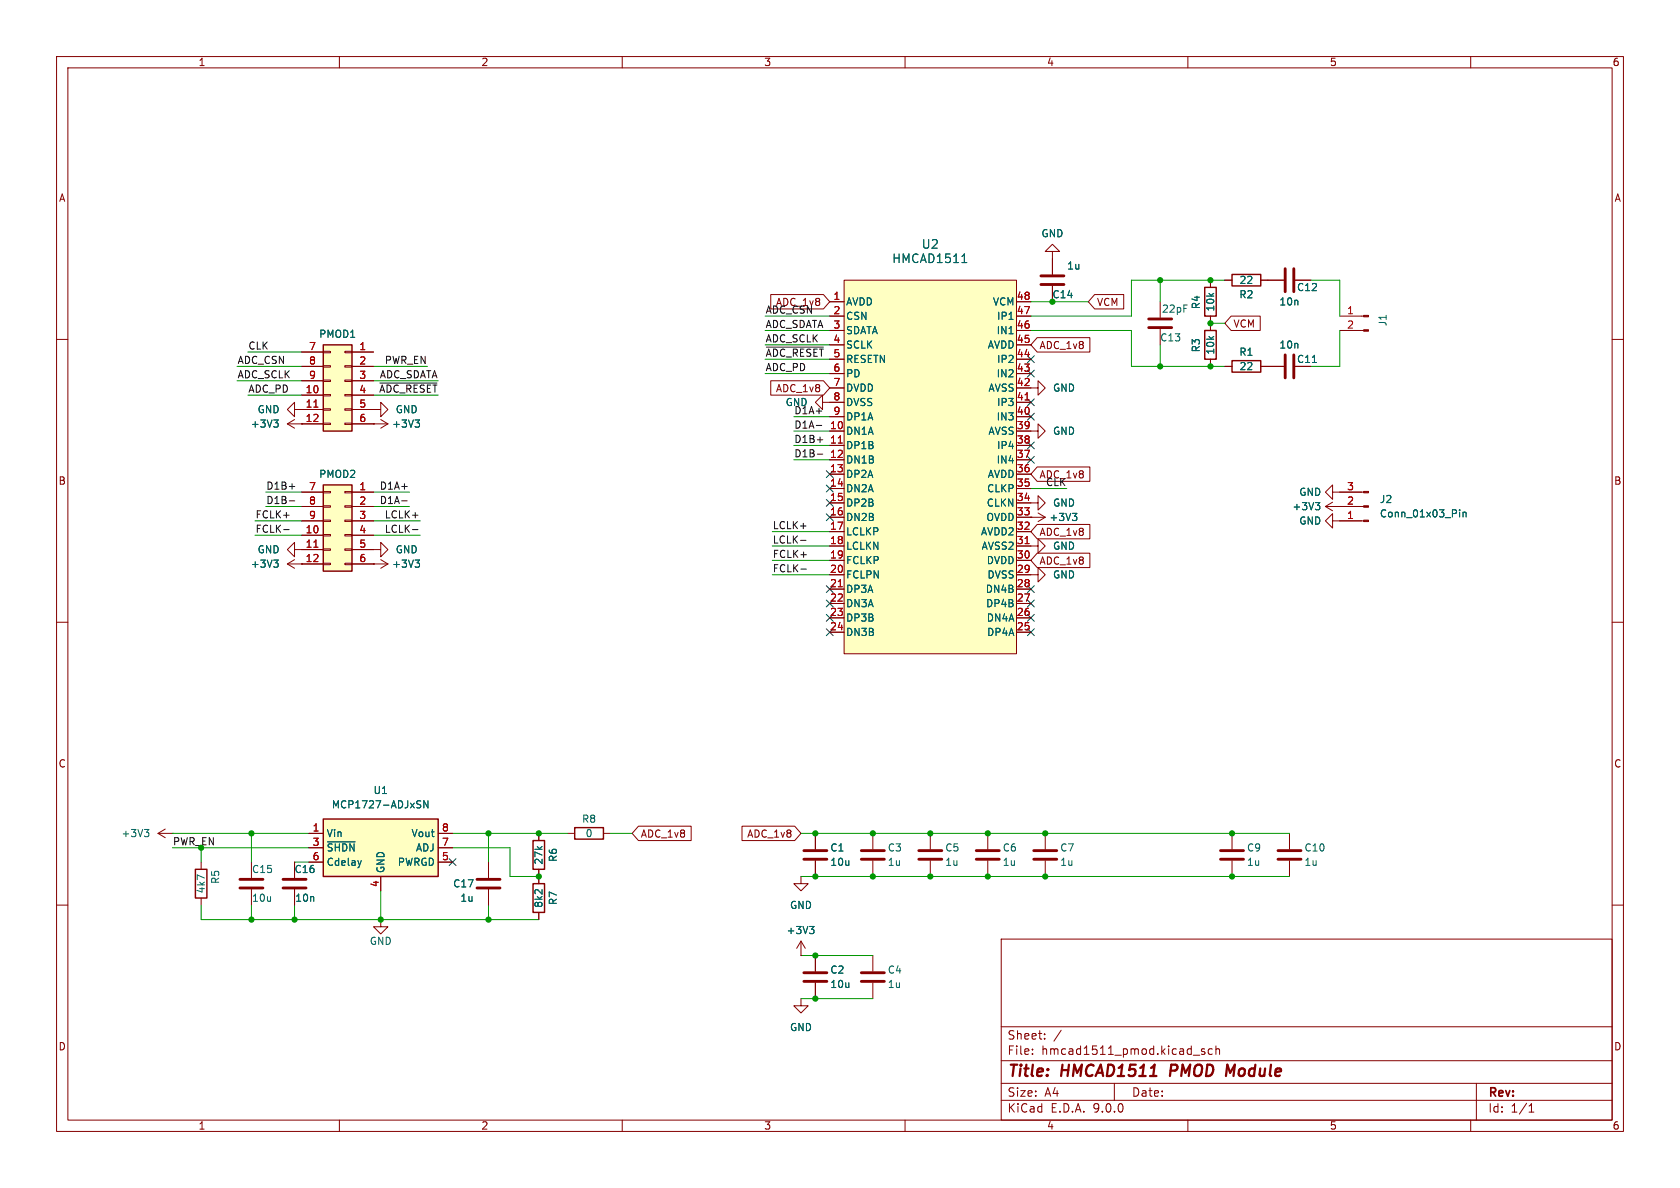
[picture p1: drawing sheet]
<svg xmlns="http://www.w3.org/2000/svg" width="297mm" height="210mm" viewBox="0 0 297 210" stroke-linecap="round" stroke-linejoin="round" font-family="sans-serif">
<g fill="none" stroke="#840000" stroke-width=".18">
<path d="M10 10h277v190h-277zM12 12h273v186h-273zM60 10v2M110 10v2M160 10v2M210 10v2M260 10v2M10 60h2M285 60h2M234.3 89.5l1.3 .8M234.3 89.5h2.6M235.6 92.1v-1.3l-1.3 1.3 1.3 1.2v-1.2h1.3"/>
<path d="M235.6 88.8l-1.3 .7M236.9 89.5h.1M10 110h2M285 110h2M10 160h2M177 166h108v32h-108zM285 160h2M60 198v2M110 198v2M160 198v2M177 194.5h108M177 191.5h108"/>
<path d="M177 187.5h108M177 181.5h108M182.5 186.3v.1M182.5 185.5v.1M184.7 183.6v.1M184.7 182.8v.1M187.6 182.1l-1.3 2M197 191.5v3M210 198v2M211 186.5h1.1M213 185.5l-.4-.1-.2 .2 .1 .2 .5 .2v.3h-.6M214.3 185.5l-.4-.1-.3 .3v.4l.1 .2h.6"/>
<path d="M215 185.5l.2-.1 .3 .1 .1 .9M215 184.9v1.5M260 198v2M261 191.5v6.5M270.3 196.6h.9M270.3 195.5l.4-.4v1.5"/>
</g>
<path d="M207.1 188.2l-.3 2M217 188.2l.5 1.4 .8-1.4" fill="none" stroke="#840000" stroke-width=".4"/>
<path d="M232.5 88.8h.8l-.4 .5M233.1 89.3l.2 .3v.3l-.2 .2" fill="none" stroke="#006464" stroke-width=".18"/>
<path d="M57.1 85.7h5.1v15.3h-5.1z" fill="#ffffc2"/>
<path d="M213 50.8h2v5.1h-2zM213 58.4h2v5.1h-2zM217.8 48.5h5.1v2h-5.1zM217.8 63.8h5.1v2h-5.1zM57.1 85.7h5.1v15.3h-5.1zM94.2 148.6h2.1v5.1h-2.1zM94.2 156.2h2.1v5.1h-2.1zM101.6 146.3h5.1v2h-5.1z" fill="none" stroke="#840000" stroke-width=".25"/>
<g fill="none" stroke="#840000" stroke-width=".18">
<path d="M186.1 44.5h1.2l-1.2-1.3-1.3 1.3h1.3v4M186.1 50.5v2.8M205.1 53.3v2.8M205.1 58.2v2.8M214 49.5v1.3M214 55.9v2.5M216.5 49.5h1.3M222.9 49.5h4M229 49.5h2.8M236.9 55.9h4.2M236.9 58.4h4.2M66 72.4h1.3v-1.3l1.3 1.3-1.3 1.3v-1.3"/>
<path d="M66 74.9h.1M66 74.9h2.6M67.3 74.2l1.3 .7M68.6 74.9l-1.3 .8M182.2 68.6h1.3v-1.3l1.3 1.3-1.3 1.3v-1.3M182.2 76.2h1.3v-1.3l1.3 1.3-1.3 1.3v-1.3M214 63.5v1.3M216.5 64.8h1.3M222.9 64.8h4M53.3 87h3.8M53.3 89.5h3.8M53.3 92.1h3.8"/>
<path d="M53.3 94.6h3.8M53.3 97.2h3.8M53.3 99.7h3.8M57.1 86.9h1.3v.2h-1.3zM57.1 89.4h1.3v.3h-1.3zM57.1 91.9h1.3v.3h-1.3zM57.1 94.5h1.3v.2h-1.3zM57.1 97h1.3v.3h-1.3zM57.1 99.6h1.3v.2h-1.3zM61 86.9h1.2v.2h-1.2zM61 89.4h1.2v.3h-1.2zM61 91.9h1.2v.3h-1.2z"/>
<path d="M61 94.5h1.2v.2h-1.2zM61 97h1.2v.3h-1.2zM61 99.6h1.2v.2h-1.2zM62.2 87h3.8M62.2 89.5h3.8M62.2 92.1h3.8M62.2 94.6h3.8M62.2 97.2h3.8M62.2 99.7h3.8M182.2 88.9h1.3v-1.3l1.3 1.3-1.3 1.3v-1.3M182.2 96.5h1.3v-1.2l1.3 1.2-1.3 1.3v-1.3M182.2 91.4h.1"/>
<path d="M182.2 91.4h2.6M183.5 90.7l1.3 .7M184.8 91.4l-1.3 .8M235.6 87v-1.3l-1.3 1.3 1.3 1.3v-1.3h1.3M182.2 101.6h1.3v-1.3l1.3 1.3-1.3 1.3v-1.3M95.2 147.3v1.3M95.2 153.7v2.5M100.3 147.3h1.3M106.7 147.3h1.2M141.6 154.9v1.3h1.3l-1.3 1.3-1.3-1.3h1.3M95.2 161.3v1.3M141.6 176.5v1.3h1.3l-1.3 1.3-1.3-1.3h1.3"/>
<path d="M141.6 168.9h.1M141.6 166.4l-.8 1.2M141.6 166.4l.8 1.2M141.6 166.4v2.5M144.1 168.9v2.8M144.1 173.7v2.8M154.3 168.9v2.8M154.3 173.7v2.8"/>
</g>
<path d="M55.5 96.7h.7" fill="none" stroke="#a90000" stroke-width=".18"/>
<path d="M73.4 74.2h.8l-.5 .5M73.9 74.7l.3 .3v.3l-.3 .2M232 64.1h.7M189.6 90.7h.8l-.5 .5M190.1 91.2l.3 .3v.3l-.3 .2M143.1 163.8h.8l-.4 .5M143.7 164.3l.2 .2v.3l-.2 .2" fill="none" stroke="#006464" stroke-width=".18"/>
<path d="M184 50.3h4.1M184 48.8h4.1M203.1 57.9h4M203.1 56.4h4M227.2 47.5v4.1M228.7 47.5v4.1M227.2 62.7v4.1M228.7 62.7v4.1M142.1 172h4.1M142.1 173.5h4.1M152.3 172h4M152.3 173.5h4" fill="none" stroke="#840000" stroke-width=".51"/>
<g fill="#840000" stroke="#840000" stroke-width=".18">
<path d="M241.1 55.8h.8v.2h-.8z"/>
<path d="M241.1 58.3h.8v.2h-.8z"/>
</g>
<path d="M57.1 144.8h20.4v10.1h-20.4z" fill="#ffffc2"/>
<path d="M34.5 153.7h2.1v5.1h-2.1zM57.1 144.8h20.4v10.1h-20.4z" fill="none" stroke="#840000" stroke-width=".25"/>
<g fill="none" stroke="#840000" stroke-width=".18">
<path d="M145.4 71.1v-1.2l-1.3 1.2 1.3 1.3v-1.3h1.3M50.8 99.7l1.3 .8M50.8 99.7h2.5M52.1 97.2v-1.3l-1.3 1.3 1.3 1.2v-1.2h1.2M52.1 98.9l-1.3 .8M53.3 99.7h.1M66 99.7h.1M66 97.2h1.3v-1.3l1.3 1.3-1.3 1.2v-1.2M66 99.7h2.6M67.3 98.9l1.3 .8M68.6 99.7l-1.3 .8M27.9 147.3h2.6"/>
<path d="M27.9 147.3l1.3 .8M29.2 146.6l-1.3 .7M30.5 147.3h.1M35.6 152.4v1.3M35.6 158.8v1.2M44.4 152.4v2.8M44.4 157.2v2.8M52.1 152.4v2.8M52.1 157.2v2.8M54.6 152.4h2.5M54.6 147.3h2.5M54.6 149.9h2.5"/>
<path d="M67.3 154.9v2.6M77.5 152.4h2.5M77.5 147.3h2.5M77.5 149.9h2.5M86.4 152.4v2.8M86.4 157.2v2.8M144.1 147.3v2.8M144.1 152.1v2.8M154.3 147.3v2.8M154.3 152.1v2.8M184.8 147.3v2.8M184.8 152.1v2.8"/>
<path d="M217.8 147.3v2.8M217.8 152.1v2.8M228 147.3v2.8M228 152.1v2.8M67.3 162.6v1.2h1.3l-1.3 1.3-1.3-1.3h1.3"/>
</g>
<path d="M48.4 99h.8l-.4 .5M48.9 99.5l.3 .2v.3l-.3 .3M73.4 99h.8l-.5 .5M73.9 99.5l.3 .2v.3l-.3 .3M25.5 146.6h.8l-.4 .5M26.1 147.1l.2 .3v.3l-.2 .2M57.9 148.8h4.9M63.9 152.1l-.3 .9M73.9 141.5l.5 .1M74.1 142.2l.3 .3-.3 .3M75.7 141.5v1.3l-.8-1.3v1.3" fill="none" stroke="#006464" stroke-width=".18"/>
<g fill="none" stroke="#840000" stroke-width=".51">
<path d="M42.4 155.4h4.1M42.4 157h4.1M50 155.4h4.1M50 157h4.1M84.3 155.4h4.1M84.3 157h4.1M142.1 150.4h4.1M142.1 151.9h4.1M152.3 150.4h4M152.3 151.9h4M182.8 150.4h4M182.8 151.9h4"/>
<path d="M215.8 150.4h4M215.8 151.9h4M225.9 150.4h4.1M225.9 151.9h4.1"/>
</g>
<path d="M57.1 61h5.1v15.2h-5.1z" fill="#ffffc2"/>
<path d="M57.1 61h5.1v15.2h-5.1z" fill="none" stroke="#840000" stroke-width=".25"/>
<g fill="none" stroke="#840000" stroke-width=".18">
<path d="M50.8 74.9h6.3M50.8 74.9l1.3 .8M52.1 72.4v-1.3l-1.3 1.3 1.3 1.3v-1.3h5M52.1 74.2l-1.3 .7M53.3 74.9h.1M53.3 62.2h3.8M53.3 64.8h3.8M53.3 67.3h3.8M53.3 69.9h3.8M57.1 62.1h1.3v.3h-1.3zM57.1 64.6h1.3v.3h-1.3zM57.1 67.2h1.3v.2h-1.3z"/>
<path d="M57.1 69.7h1.3v.3h-1.3zM57.1 72.3h1.3v.2h-1.3zM57.1 74.8h1.3v.3h-1.3zM61 62.1h1.2v.3h-1.2zM61 64.6h1.2v.3h-1.2zM61 67.2h1.2v.2h-1.2zM61 69.7h1.2v.3h-1.2zM61 72.3h1.2v.2h-1.2zM61 74.8h1.2v.3h-1.2zM62.2 62.2h3.8M62.2 64.8h3.8M62.2 67.3h3.8"/>
<path d="M62.2 69.9h3.8M62.2 72.4h3.8M62.2 74.9h3.8M236.9 92.1h4.2M236.9 89.5h4.2M236.9 87h4.2M164.5 147.3v2.8M164.5 152.1v2.8M174.6 147.3v2.8M174.6 152.1v2.8"/>
</g>
<path d="M55.5 72h.7" fill="none" stroke="#a90000" stroke-width=".18"/>
<g fill="#840000" stroke="#840000" stroke-width=".18">
<path d="M241.1 91.9h.8v.3h-.8z"/>
<path d="M241.1 89.4h.8v.3h-.8z"/>
<path d="M241.1 86.9h.8v.2h-.8z"/>
</g>
<path d="M48.4 74.2h.8l-.4 .5M48.9 74.7l.3 .3v.3l-.3 .2M258 90.1v.1M258 90.5v.9M258.6 90.5v.9M258.6 90.7l.2-.2 .3 .1 .1 .8" fill="none" stroke="#006464" stroke-width=".18"/>
<path d="M162.4 150.4h4.1M162.4 151.9h4.1M172.6 150.4h4.1M172.6 151.9h4.1" fill="none" stroke="#840000" stroke-width=".51"/>
<path d="M149.2 49.5h30.5v66.1h-30.5z" fill="#ffffc2"/>
<g fill="none" stroke="#840000" stroke-width=".18">
<path d="M136.3 52.1h9.3l1.1 1.2-1.1 1.3h-9.3zM146.7 55.9h2.5M146.7 58.4h2.5M146.7 53.3h2.5M149.2 49.5h30.5v66.1h-30.5zM179.7 55.9h2.5M179.7 58.4h2.5M179.7 53.3h2.5M183.4 59.7h9.3v2.5h-9.3l-1.2-1.2zM186.1 45.7v2.8M186.1 50.5v2.8M193.5 52.1h5.2v2.5h-5.2l-1.1-1.3z"/>
<path d="M214 49.5v1.3M214 55.9v2.5M216.5 49.5h1.3M217.6 55.9h5.2v2.5h-5.2l-1.1-1.2zM222.9 49.5h4M229 49.5h2.8M53.3 74.9h.1M53.3 62.2h3.8M53.3 64.8h3.8M53.3 67.3h3.8M53.3 69.9h3.8M53.3 72.4h3.8"/>
<path d="M53.3 74.9h3.8M62.2 62.2h3.8M62.2 64.8h3.8M62.2 67.3h3.8M62.2 69.9h3.8M62.2 72.4h3.8M62.2 74.9h3.8M66 74.9h.1M136.3 67.3h9.3l1.1 1.3-1.1 1.3h-9.3zM146.7 61h2.5M146.7 63.5h2.5M146.7 66h2.5"/>
<path d="M146.7 68.6h2.5M146.7 71.1h2.5M146.7 73.7h2.5M146.7 76.2h2.5M146.7 78.7h2.5M179.7 61h2.5M179.7 63.5h2.5M179.7 66h2.5M179.7 68.6h2.5M179.7 71.1h2.5M179.7 73.7h2.5M179.7 76.2h2.5"/>
<path d="M179.7 78.7h2.5M214 63.5v1.3M216.5 64.8h1.3M222.9 64.8h4M53.3 99.7h.1M53.3 87h3.8M53.3 89.5h3.8M53.3 92.1h3.8M53.3 94.6h3.8M53.3 97.2h3.8M53.3 99.7h3.8M62.2 87h3.8"/>
<path d="M62.2 89.5h3.8M62.2 92.1h3.8M62.2 94.6h3.8M62.2 97.2h3.8M62.2 99.7h3.8M66 99.7h.1M146.7 81.3h2.5M146.7 83.8h2.5M146.7 86.4h2.5M146.7 88.9h2.5M146.7 91.4h2.5M146.7 94h2.5"/>
<path d="M146.7 96.5h2.5M146.7 99.1h2.5M179.7 81.3h2.5M179.7 83.8h2.5M179.7 86.4h2.5M179.7 88.9h2.5M179.7 91.4h2.5M179.7 94h2.5M179.7 96.5h2.5M179.7 99.1h2.5M182.2 91.4h.1M183.4 82.5h9.3v2.6h-9.3l-1.2-1.3z"/>
<path d="M183.4 97.8h9.3v2.5h-9.3l-1.2-1.2zM183.4 92.7h9.3v2.6h-9.3l-1.2-1.3zM236.9 89.5h.1M236.9 87h3.8M236.9 89.5h3.8M236.9 92.1h3.8M146.7 101.6h2.5M146.7 104.1h2.5M146.7 106.7h2.5M146.7 109.2h2.5M146.7 111.8h2.5M179.7 101.6h2.5"/>
<path d="M179.7 104.1h2.5M179.7 106.7h2.5M179.7 109.2h2.5M179.7 111.8h2.5M52.1 152.4v2.8M52.1 157.2v2.8M54.6 152.4h2.5M54.6 147.3h2.5M54.6 149.9h2.5M67.3 154.9v2.6M77.5 152.4h2.5M77.5 147.3h2.5"/>
<path d="M77.5 149.9h2.5M86.4 152.4v2.8M86.4 157.2v2.8M95.2 147.3v1.3M95.2 153.7v2.5M112.9 146h9.3v2.6h-9.3l-1.1-1.3zM131.2 146h9.3l1.1 1.3-1.1 1.3h-9.3zM144.1 147.3v2.8M144.1 152.1v2.8M95.2 161.3v1.3M141.6 168.9h.1M144.1 168.9v2.8"/>
<path d="M144.1 173.7v2.8"/>
</g>
<path d="M55.5 72h.7M148.2 78.3h.7M181.2 70.7h.7M55.5 96.7h.7M181.2 96.1h.7M148.2 103.7h.7" fill="none" stroke="#a90000" stroke-width=".18"/>
<g fill="none" stroke="#006464" stroke-width=".18">
<path d="M170.1 46.4h.8M170.3 45.1l.2-.2v1.5M178.4 56.5h.7M48.4 74.2h.8l-.4 .5M48.9 74.7l.3 .3v.3l-.3 .2M73.4 74.2h.8l-.5 .5M73.9 74.7l.3 .3v.3l-.3 .2M232 64.1h.7M48.4 99h.8l-.4 .5M48.9 99.5l.3 .2v.3l-.3 .3M73.4 99h.8l-.5 .5M73.9 99.5l.3 .2v.3l-.3 .3"/>
<path d="M189.6 90.7h.8l-.5 .5M190.1 91.2l.3 .3v.3l-.3 .2M232.5 88.8h.8l-.4 .5M233.1 89.3l.2 .3v.3l-.2 .2M258 90.1v.1M258 90.5v.9M258.6 90.5v.9M258.6 90.7l.2-.2 .3 .1 .1 .8M57.9 148.8h4.9M63.9 152.1l-.3 .9M73.9 141.5l.5 .1M74.1 142.2l.3 .3-.3 .3"/>
<path d="M75.7 141.5v1.3l-.8-1.3v1.3M143.1 163.8h.8l-.4 .5M143.7 164.3l.2 .2v.3l-.2 .2"/>
</g>
<path d="M67.2 67.7h10M135.5 61.4h10.1M144.3 75.2h1M144.5 77.7h1M50.1 93.6h1M51.1 88.5h1M51.1 86h1M71 88.5h1M72.9 93.6h1M141.5 95.5h1M144.5 80.3h1M141.6 100.6h1" fill="none" stroke="#0f0f0f" stroke-width=".18"/>
<g fill="none" stroke="#009600" stroke-width=".18">
<path d="M135.3 55.9h11.4M135.3 58.4h11.4M182.2 58.4h17.8v6.4h16.5M182.2 53.3h10.2M205.1 49.5v3.8M214 57.2h2.5M216.5 49.5h-16.5v6.4h-17.8M231.8 49.5h5.1v6.4M236.9 58.4v6.4h-5.1M41.9 64.8h11.4M41.9 67.3h11.4M43.8 69.9h9.5"/>
<path d="M43.8 62.2h9.5M66 69.9h11.5M66 64.8h9.6M66 67.3h11.5M135.3 66h11.4M135.3 61h11.4M135.3 63.5h11.4M140.3 73.7h6.4M140.3 76.2h6.4M140.3 78.7h6.4M205.1 61v3.8M45.1 94.6h8.2"/>
<path d="M45.1 92.1h8.2M47 87h6.3M47 89.5h6.3M66 94.6h8.3M66 92.1h8.3M66 87h6.4M66 89.5h6.4M136.5 96.5h10.2M136.5 99.1h10.2M136.5 94h10.2M140.3 81.3h6.4M182.2 86.4h6.4"/>
<path d="M136.5 101.6h10.2M30.5 147.3h24.1M30.5 149.9h24.1M35.6 149.9v2.5M44.4 147.3v5.1M52.1 152.4h2.5M67.3 157.5v5.1M80 147.3h20.3M80 149.9h10.2v5h5M86.4 147.3v5.1M107.9 147.3h3.9M141.6 147.3h86.4"/>
<path d="M141.6 154.9h86.4M35.6 160v2.6h59.6M44.4 160v2.6M52.1 160v2.6M86.4 160v2.6M141.6 176.5h12.7M141.6 168.9h12.7"/>
</g>
<g fill="none" stroke="#000084" stroke-width=".18">
<path d="M181.6 62.9l1.3 1.2M181.6 78.1l1.3 1.2M181.6 70.5l1.3 1.2M181.6 73.1l1.3 1.2M181.6 65.4l1.3 1.2M182.9 70.5l-1.3 1.2M182.9 62.9l-1.3 1.2M182.9 78.1l-1.3 1.2M182.9 73.1l-1.3 1.2M182.9 65.4l-1.3 1.2M146.1 85.8l1.2 1.2M146.1 90.8l1.2 1.2"/>
<path d="M146.1 83.2l1.2 1.2M146.1 88.3l1.2 1.2M147.3 85.8l-1.2 1.2M147.3 90.8l-1.2 1.2M147.3 83.2l-1.2 1.2M147.3 88.3l-1.2 1.2M181.6 80.7l1.3 1.2M182.9 80.7l-1.3 1.2M146.1 106.1l1.2 1.2M146.1 103.5l1.2 1.2M146.1 111.2l1.2 1.2M146.1 108.6l1.2 1.2"/>
<path d="M147.3 106.1l-1.2 1.2M147.3 103.5l-1.2 1.2M147.3 111.2l-1.2 1.2M147.3 108.6l-1.2 1.2M181.6 106.1l1.3 1.2M181.6 111.2l1.3 1.2M181.6 103.5l1.3 1.2M181.6 108.6l1.3 1.2M182.9 106.1l-1.3 1.2M182.9 111.2l-1.3 1.2M182.9 103.5l-1.3 1.2M182.9 108.6l-1.3 1.2"/>
<path d="M79.4 151.8l1.2 1.2M80.6 151.8l-1.2 1.2"/>
</g>
<g fill="#009600" stroke="#009600" stroke-width=".18">
<circle cx="174.6" cy="147.3" r=".46"/>
<circle cx="174.6" cy="154.9" r=".46"/>
<circle cx="184.8" cy="154.9" r=".46"/>
<circle cx="164.5" cy="154.9" r=".46"/>
<circle cx="144.1" cy="168.9" r=".46"/>
<circle cx="144.1" cy="176.5" r=".46"/>
<circle cx="95.2" cy="154.9" r=".46"/>
<circle cx="95.2" cy="147.3" r=".46"/>
<circle cx="154.3" cy="147.3" r=".46"/>
<circle cx="144.1" cy="147.3" r=".46"/>
<circle cx="184.8" cy="147.3" r=".46"/>
<circle cx="217.8" cy="154.9" r=".46"/>
<circle cx="217.8" cy="147.3" r=".46"/>
<circle cx="144.1" cy="154.9" r=".46"/>
<circle cx="154.3" cy="154.9" r=".46"/>
<circle cx="164.5" cy="147.3" r=".46"/>
<circle cx="186.1" cy="53.3" r=".46"/>
<circle cx="205.1" cy="64.8" r=".46"/>
<circle cx="67.3" cy="162.6" r=".46"/>
<circle cx="52.1" cy="162.6" r=".46"/>
<circle cx="44.4" cy="147.3" r=".46"/>
<circle cx="86.4" cy="147.3" r=".46"/>
<circle cx="44.4" cy="162.6" r=".46"/>
<circle cx="86.4" cy="162.6" r=".46"/>
<circle cx="205.1" cy="49.5" r=".46"/>
<circle cx="214" cy="49.5" r=".46"/>
<circle cx="214" cy="57.2" r=".46"/>
<circle cx="214" cy="64.8" r=".46"/>
</g>
<g font-size="2.8" fill="#840000">
<text x="178" y="190.9">Title:</text>
<text x="187.7" y="190.9">HMCAD1511</text>
<text x="207.7" y="190.9">PMOD</text>
<text x="218.4" y="190.9">Module</text>
</g>
<g font-size="2.1" fill="#006464">
<text x="157.6" y="46.7">HMCAD1511</text>
<text x="162.9" y="44.2">U2</text>
</g>
<g font-size="2.1" fill="#840000">
<text x="178" y="184">Sheet:</text>
<text x="178" y="186.7">File:</text>
<text x="184.1" y="186.7">hmcad1511_pmod.kicad_sch</text>
<text x="178" y="196.9">KiCad</text>
<text x="178" y="194.1">Size:</text>
<text x="184.7" y="194.1">A4</text>
<text x="185.7" y="196.9">E.D.A.</text>
<text x="193.3" y="196.9">9.0.0</text>
<text x="200" y="194.1">Date:</text>
<text x="263" y="194.3">Rev:</text>
<text x="263" y="196.9">Id:</text>
<text x="267.1" y="196.9">1/1</text>
</g>
<g font-size="1.8" fill="#840000">
<text x="35" y="11.9">1</text>
<text x="85" y="11.9">2</text>
<text x="135" y="11.9">3</text>
<text x="185" y="11.9">4</text>
<text x="235" y="11.9">5</text>
<text x="285" y="11.9">6</text>
<text x="10.3" y="35.9">A</text>
<text x="285.3" y="35.9">A</text>
<text x="193.8" y="54.3">VCM</text>
<text x="218" y="58.1">VCM</text>
<text x="183.7" y="61.9">ADC_1v8</text>
<text x="229.2" y="64.4">C11</text>
<text x="137.1" y="69.5">ADC_1v8</text>
<text x="10.3" y="85.9">B</text>
<text x="183.7" y="84.8">ADC_1v8</text>
<text x="285.3" y="85.9">B</text>
<text x="183.7" y="94.9">ADC_1v8</text>
<text x="183.7" y="100">ADC_1v8</text>
<text x="10.3" y="135.9">C</text>
<text x="285.3" y="135.9">C</text>
<text x="113.2" y="148.3">ADC_1v8</text>
<text x="132" y="148.3">ADC_1v8</text>
<text x="10.3" y="185.9">D</text>
<text x="285.3" y="185.9">D</text>
<text x="35" y="199.9">1</text>
<text x="85" y="199.9">2</text>
<text x="135" y="199.9">3</text>
<text x="185" y="199.9">4</text>
<text x="235" y="199.9">5</text>
<text x="285" y="199.9">6</text>
</g>
<g font-size="1.8" fill="#006464">
<text x="184" y="42.1">GND</text>
<text x="188.6" y="47.9">1u</text>
<text x="186" y="52.9">C14</text>
<text x="219" y="52.9">R2</text>
<text x="219" y="50.4">22</text>
<text x="229.2" y="51.7">C12</text>
<text x="56.3" y="59.9">PMOD1</text>
<text x="149.5" y="56.7">CSN</text>
<text x="149.5" y="59.3">SDATA</text>
<text x="149.5" y="54.2">AVDD</text>
<text x="175.4" y="54.2">VCM</text>
<text x="176.1" y="59.3">IN1</text>
<text x="176.2" y="56.7">IP1</text>
<text x="205.3" y="55.5">22pF</text>
<text x="212.3" y="54.8" transform="rotate(-90 212.3 54.8)">R4</text>
<text x="214.9" y="55.2" transform="rotate(-90 214.9 55.2)">10k</text>
<text x="226.1" y="54.2">10n</text>
<text x="245.3" y="57.8" transform="rotate(-90 245.3 57.8)">J1</text>
<text x="149.5" y="61.8">SCLK</text>
<text x="149.5" y="64.4">RESETN</text>
<text x="174.5" y="61.8">AVDD</text>
<text x="176.2" y="64.4">IP2</text>
<text x="205" y="60.6">C13</text>
<text x="212.3" y="62.4" transform="rotate(-90 212.3 62.4)">R3</text>
<text x="214.9" y="62.8" transform="rotate(-90 214.9 62.8)">10k</text>
<text x="219" y="63.1">R1</text>
<text x="219" y="65.6">22</text>
<text x="226.1" y="61.8">10n</text>
<text x="138.8" y="72">GND</text>
<text x="149.5" y="66.9">PD</text>
<text x="149.5" y="69.4">DVDD</text>
<text x="149.5" y="72">DVSS</text>
<text x="174.7" y="69.4">AVSS</text>
<text x="176.1" y="66.9">IN2</text>
<text x="176.2" y="72">IP3</text>
<text x="186.1" y="69.4">GND</text>
<text x="44.2" y="75.8">+3V3</text>
<text x="45.4" y="73.3">GND</text>
<text x="69.2" y="75.8">+3V3</text>
<text x="69.9" y="73.3">GND</text>
<text x="149.5" y="74.5">DP1A</text>
<text x="149.5" y="77.1">DN1A</text>
<text x="174.7" y="77.1">AVSS</text>
<text x="176.1" y="74.5">IN3</text>
<text x="186.1" y="77.1">GND</text>
<text x="149.5" y="79.6">DP1B</text>
<text x="149.5" y="82.1">DN1B</text>
<text x="176.1" y="82.1">IN4</text>
<text x="176.2" y="79.6">IP4</text>
<text x="56.3" y="84.7">PMOD2</text>
<text x="149.5" y="84.7">DP2A</text>
<text x="149.5" y="87.2">DN2A</text>
<text x="149.5" y="89.8">DP2B</text>
<text x="174.3" y="89.8">CLKN</text>
<text x="174.4" y="87.2">CLKP</text>
<text x="174.5" y="84.7">AVDD</text>
<text x="186.1" y="89.8">GND</text>
<text x="229.6" y="87.9">GND</text>
<text x="243.8" y="89.1">J2</text>
<text x="149.5" y="92.3">DN2B</text>
<text x="149.5" y="94.8">LCLKP</text>
<text x="173.3" y="94.8">AVDD2</text>
<text x="174.3" y="92.3">OVDD</text>
<text x="185.4" y="92.3">+3V3</text>
<text x="228.4" y="90.4">+3V3</text>
<text x="229.6" y="92.9">GND</text>
<text x="243.8" y="91.7">Conn_01x03_Pin</text>
<text x="44.2" y="100.6">+3V3</text>
<text x="45.4" y="98">GND</text>
<text x="69.2" y="100.6">+3V3</text>
<text x="69.9" y="98">GND</text>
<text x="149.5" y="97.4">LCLKN</text>
<text x="149.5" y="99.9">FCLKP</text>
<text x="173.4" y="97.4">AVSS2</text>
<text x="174.3" y="99.9">DVDD</text>
<text x="186.1" y="97.4">GND</text>
<text x="149.5" y="102.5">FCLPN</text>
<text x="149.5" y="105">DP3A</text>
<text x="149.5" y="107.5">DN3A</text>
<text x="174.2" y="105">DN4B</text>
<text x="174.2" y="107.5">DP4B</text>
<text x="174.5" y="102.5">DVSS</text>
<text x="186.1" y="102.5">GND</text>
<text x="149.5" y="110.1">DP3B</text>
<text x="149.5" y="112.6">DN3B</text>
<text x="174.3" y="110.1">DN4A</text>
<text x="174.4" y="112.6">DP4A</text>
<text x="58.6" y="143.1">MCP1727-ADJxSN</text>
<text x="65.9" y="140.6">U1</text>
<text x="21.4" y="148.2">+3V3</text>
<text x="57.7" y="148.2">Vin</text>
<text x="72.6" y="148.2">Vout</text>
<text x="102.8" y="145.6">R8</text>
<text x="103.4" y="148.2">0</text>
<text x="44.5" y="154.5">C15</text>
<text x="52" y="154.5">C16</text>
<text x="57.7" y="153.3">Cdelay</text>
<text x="57.7" y="150.7">~{SHDN}</text>
<text x="68.2" y="154.4" transform="rotate(-90 68.2 154.4)">GND</text>
<text x="70.2" y="153.3">PWRGD</text>
<text x="73.4" y="150.7">ADJ</text>
<text x="96.1" y="153" transform="rotate(-90 96.1 153)">27k</text>
<text x="98.7" y="152.5" transform="rotate(-90 98.7 152.5)">R6</text>
<text x="146.7" y="150.7">C1</text>
<text x="146.7" y="153.3">10u</text>
<text x="156.9" y="150.7">C3</text>
<text x="156.9" y="153.3">1u</text>
<text x="167" y="150.7">C5</text>
<text x="167" y="153.3">1u</text>
<text x="177.2" y="150.7">C6</text>
<text x="177.2" y="153.3">1u</text>
<text x="187.3" y="150.7">C7</text>
<text x="187.3" y="153.3">1u</text>
<text x="220.4" y="150.7">C9</text>
<text x="220.4" y="153.3">1u</text>
<text x="230.5" y="153.3">1u</text>
<text x="230.5" y="150.7">C10</text>
<text x="36.4" y="158" transform="rotate(-90 36.4 158)">4k7</text>
<text x="39" y="156.4" transform="rotate(-90 39 156.4)">R5</text>
<text x="44.5" y="159.6">10u</text>
<text x="52.1" y="159.6">10n</text>
<text x="80" y="157.1">C17</text>
<text x="81.3" y="159.6">1u</text>
<text x="96.1" y="160.6" transform="rotate(-90 96.1 160.6)">8k2</text>
<text x="98.7" y="160.1" transform="rotate(-90 98.7 160.1)">R7</text>
<text x="139.6" y="160.9">GND</text>
<text x="65.3" y="167.2">GND</text>
<text x="139" y="165.3">+3V3</text>
<text x="146.7" y="172.3">C2</text>
<text x="156.9" y="172.3">C4</text>
<text x="146.7" y="174.9">10u</text>
<text x="156.9" y="174.9">1u</text>
<text x="139.6" y="182.5">GND</text>
</g>
<g font-size="1.8" fill="#a90000">
<text x="147.2" y="53.1">1</text>
<text x="179.7" y="53.1">48</text>
<text x="147.2" y="55.6">2</text>
<text x="147.2" y="58.2">3</text>
<text x="179.7" y="55.6">47</text>
<text x="179.7" y="58.2">46</text>
<text x="238.1" y="55.6">1</text>
<text x="238.1" y="58.2">2</text>
<text x="54.5" y="62">7</text>
<text x="54.5" y="64.5">8</text>
<text x="63.4" y="62">1</text>
<text x="63.4" y="64.5">2</text>
<text x="147.2" y="60.7">4</text>
<text x="147.2" y="63.2">5</text>
<text x="147.2" y="65.8">6</text>
<text x="179.7" y="60.7">45</text>
<text x="179.7" y="63.2">44</text>
<text x="179.7" y="65.8">43</text>
<text x="53.9" y="69.6">10</text>
<text x="54.5" y="67.1">9</text>
<text x="63.4" y="67.1">3</text>
<text x="63.4" y="69.6">4</text>
<text x="147.2" y="68.3">7</text>
<text x="147.2" y="70.9">8</text>
<text x="179.7" y="68.3">42</text>
<text x="179.7" y="70.9">41</text>
<text x="53.9" y="72.1">11</text>
<text x="53.9" y="74.7">12</text>
<text x="63.4" y="72.1">5</text>
<text x="63.4" y="74.7">6</text>
<text x="146.6" y="75.9">10</text>
<text x="147.2" y="73.4">9</text>
<text x="179.7" y="73.4">40</text>
<text x="179.7" y="75.9">39</text>
<text x="146.6" y="78.5">11</text>
<text x="146.6" y="81">12</text>
<text x="146.6" y="83.6">13</text>
<text x="179.7" y="78.5">38</text>
<text x="179.7" y="81">37</text>
<text x="179.7" y="83.6">36</text>
<text x="54.5" y="86.7">7</text>
<text x="54.5" y="89.3">8</text>
<text x="63.4" y="86.7">1</text>
<text x="63.4" y="89.3">2</text>
<text x="146.6" y="86.1">14</text>
<text x="146.6" y="88.6">15</text>
<text x="179.7" y="86.1">35</text>
<text x="179.7" y="88.6">34</text>
<text x="238.1" y="89.3">2</text>
<text x="238.1" y="86.7">3</text>
<text x="53.9" y="94.4">10</text>
<text x="54.5" y="91.8">9</text>
<text x="63.4" y="91.8">3</text>
<text x="63.4" y="94.4">4</text>
<text x="146.6" y="91.2">16</text>
<text x="146.6" y="93.7">17</text>
<text x="179.7" y="91.2">33</text>
<text x="179.7" y="93.7">32</text>
<text x="238.1" y="91.8">1</text>
<text x="53.9" y="96.9">11</text>
<text x="53.9" y="99.4">12</text>
<text x="63.4" y="96.9">5</text>
<text x="63.4" y="99.4">6</text>
<text x="146.6" y="96.3">18</text>
<text x="146.6" y="98.8">19</text>
<text x="146.6" y="101.3">20</text>
<text x="179.7" y="96.3">31</text>
<text x="179.7" y="98.8">30</text>
<text x="179.7" y="101.3">29</text>
<text x="146.6" y="103.9">21</text>
<text x="146.6" y="106.4">22</text>
<text x="179.7" y="103.9">28</text>
<text x="179.7" y="106.4">27</text>
<text x="146.6" y="109">23</text>
<text x="146.6" y="111.5">24</text>
<text x="179.7" y="109">26</text>
<text x="179.7" y="111.5">25</text>
<text x="55.2" y="147.1">1</text>
<text x="55.2" y="149.6">3</text>
<text x="78" y="147.1">8</text>
<text x="78" y="149.6">7</text>
<text x="55.2" y="152.1">6</text>
<text x="78" y="152.1">5</text>
<text x="67.1" y="156.9" transform="rotate(-90 67.1 156.9)">4</text>
</g>
<g font-size="1.8" fill="#0f0f0f">
<text x="135.3" y="58.1">ADC_SDATA</text>
<text x="135.3" y="55.5">ADC_CSN</text>
<text x="137.1" y="54.3">ADC_1v8</text>
<text x="41.9" y="64.4">ADC_CSN</text>
<text x="43.8" y="61.9">CLK</text>
<text x="67.9" y="64.4">PWR_EN</text>
<text x="135.3" y="65.7">ADC_PD</text>
<text x="135.3" y="63.2">~{ADC_RESET}</text>
<text x="135.3" y="60.6">ADC_SCLK</text>
<text x="41.9" y="67">ADC_SCLK</text>
<text x="43.8" y="69.5">ADC_PD</text>
<text x="66.9" y="69.5">~{ADC_RESET}</text>
<text x="67" y="67">ADC_SDATA</text>
<text x="140.3" y="73.3">D1A+</text>
<text x="140.3" y="75.9">D1A-</text>
<text x="140.3" y="80.9">D1B-</text>
<text x="140.3" y="78.4">D1B+</text>
<text x="47" y="89.2">D1B-</text>
<text x="47" y="86.6">D1B+</text>
<text x="67" y="89.2">D1A-</text>
<text x="67" y="86.6">D1A+</text>
<text x="184.8" y="86">CLK</text>
<text x="45.1" y="94.3">FCLK-</text>
<text x="45.1" y="91.7">FCLK+</text>
<text x="67.9" y="91.7">LCLK+</text>
<text x="67.9" y="94.3">LCLK-</text>
<text x="136.5" y="93.6">LCLK+</text>
<text x="136.5" y="101.3">FCLK-</text>
<text x="136.5" y="98.7">FCLK+</text>
<text x="136.5" y="96.2">LCLK-</text>
</g>
<text font-size="1.8" fill="#009600" x="30.5" y="149.5">PWR_EN</text>
</svg>
